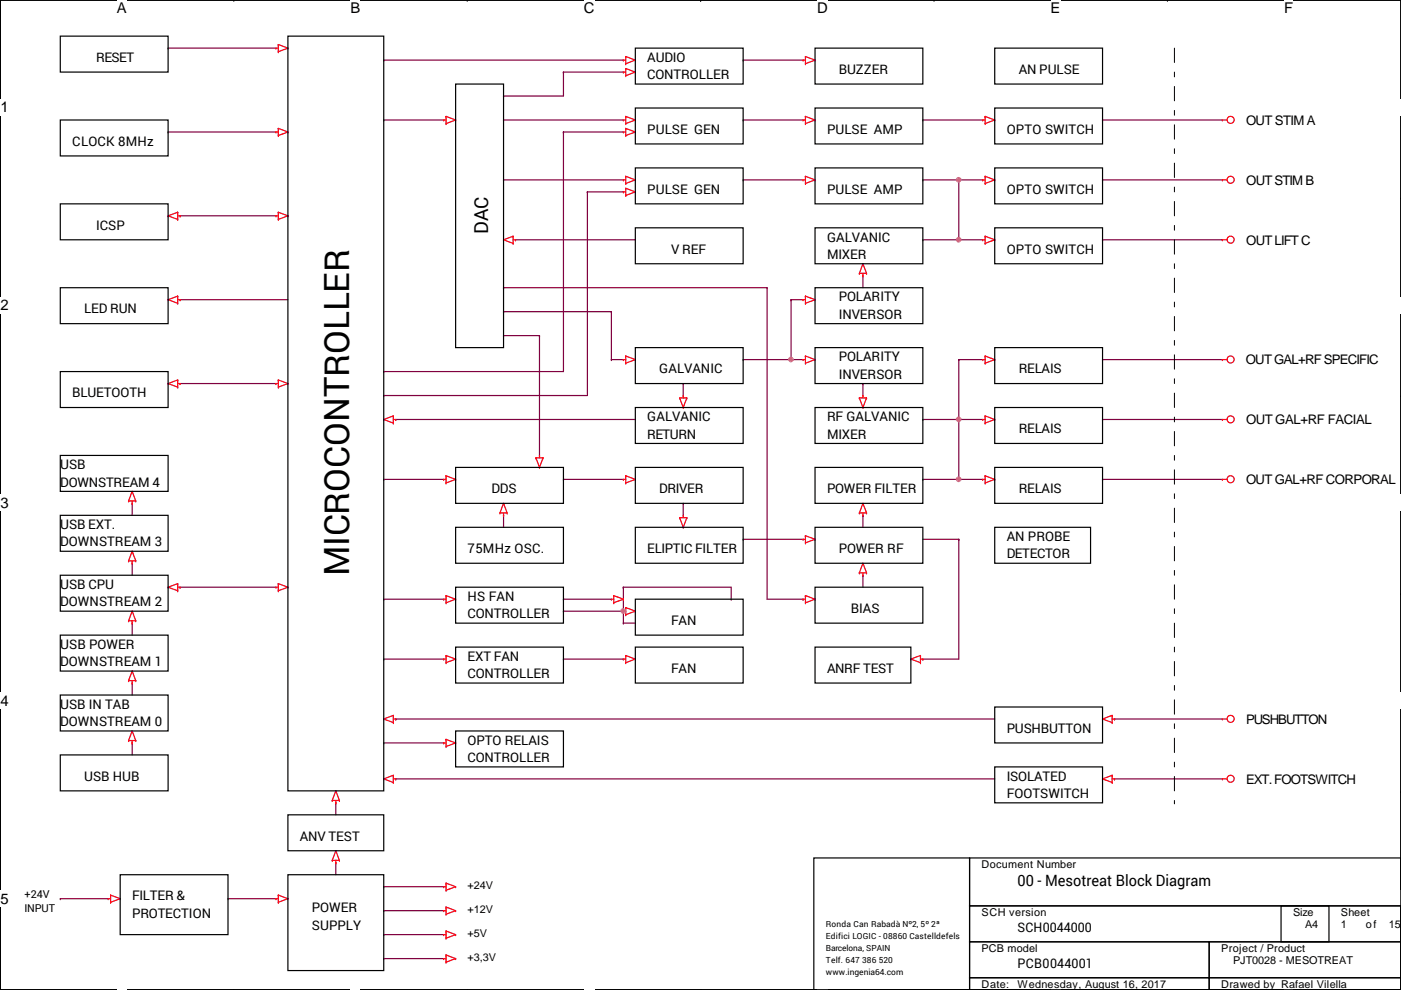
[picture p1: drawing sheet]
<svg xmlns="http://www.w3.org/2000/svg" width="297mm" height="210mm" viewBox="0 0 297 210" stroke-linecap="round" stroke-linejoin="round" font-family="sans-serif">
<path d="M.1 0h296.9v209.8h-296.9z" fill="none" stroke="#000" stroke-width=".25"/>
<g fill="#fff">
<path d="M24.8 0h2.1v3.5h-2.1z"/>
<path d="M24.8 209.8l2.1 .1z"/>
</g>
<path d="M49.6 0h.1M49.6 209.8h.1" fill="none" stroke="#000" stroke-width=".25"/>
<g fill="#fff">
<path d="M74.3 0h2.1v3.5h-2.1z"/>
<path d="M74.3 209.8l2.1 .1z"/>
</g>
<path d="M99.1 0h.1M99.1 209.8h.1" fill="none" stroke="#000" stroke-width=".25"/>
<g fill="#fff">
<path d="M123.8 0h2.2v3.5h-2.2z"/>
<path d="M123.8 209.8l2.2 .1z"/>
</g>
<path d="M148.5 0h.1M148.5 209.8h.1" fill="none" stroke="#000" stroke-width=".25"/>
<path d="M148.5 0h.1M148.5 209.8h.1" fill="none" stroke="#000" stroke-width=".21"/>
<g fill="#fff">
<path d="M173.3 0h2.2v3.5h-2.2z"/>
<path d="M173.3 209.8l2.2 .1z"/>
</g>
<path d="M198 0h.1M198 209.8h.1" fill="none" stroke="#000" stroke-width=".25"/>
<g fill="#fff">
<path d="M222.8 0h2v3.5h-2z"/>
<path d="M222.8 209.8l2 .1z"/>
</g>
<path d="M247.5 0h.1M247.5 209.8h.1" fill="none" stroke="#000" stroke-width=".25"/>
<g fill="#fff">
<path d="M272.2 0h1.9v3.5h-1.9z"/>
<path d="M272.2 209.8l1.9 .1z"/>
<path d="M.1 21h1.7v3.5h-1.7z"/>
<path d="M297 21l.1 3.5z"/>
<path d="M.1 62.9h1.7v3.5h-1.7z"/>
<path d="M297 62.9l.1 3.5z"/>
</g>
<path d="M.1 42h.1M297 42h.1" fill="none" stroke="#000" stroke-width=".25"/>
<g fill="#fff">
<path d="M.1 104.9h1.7v3.5h-1.7z"/>
<path d="M297 104.9l.1 3.5z"/>
</g>
<path d="M.1 83.9h.1M297 83.9h.1" fill="none" stroke="#000" stroke-width=".25"/>
<g fill="#fff">
<path d="M.1 146.9h1.7v3.4h-1.7z"/>
<path d="M297 146.9l.1 3.4z"/>
</g>
<path d="M.1 125.9h.1M297 125.9h.1" fill="none" stroke="#000" stroke-width=".25"/>
<g fill="#fff">
<path d="M.1 188.8h1.7v3.5h-1.7z"/>
<path d="M297 188.8l.1 3.5z"/>
</g>
<g fill="none" stroke="#000" stroke-width=".25">
<path d="M12.8 7.7h22.8v7.6h-22.8zM61 7.7h20.4v160h-20.4zM96.6 17.8h10.2v55.9h-10.2zM134.7 10.2h22.9v7.6h-22.9zM172.8 10.2h22.9v7.6h-22.9zM210.9 10.2h22.9v7.6h-22.9zM12.8 25.4h22.8v7.7h-22.8zM134.7 22.9h22.9v7.6h-22.9zM134.7 35.6h22.9v7.6h-22.9zM172.8 22.9h22.9v7.6h-22.9zM172.8 35.6h22.9v7.6h-22.9zM210.9 35.6h22.9v7.6h-22.9z"/>
<path d="M210.9 22.9h22.9v7.6h-22.9zM12.8 43.2h22.8v7.6h-22.8zM134.7 48.3h22.9v7.6h-22.9zM172.8 48.3h22.9v7.6h-22.9zM210.9 48.3h22.9v7.6h-22.9zM12.8 61h22.8v7.6h-22.8zM12.8 78.8h22.8v7.6h-22.8zM134.7 73.7h22.9v7.6h-22.9zM172.8 73.7h22.9v7.6h-22.9zM172.8 61h22.9v7.6h-22.9zM210.9 73.7h22.9v7.6h-22.9zM12.8 96.6h22.8v7.6h-22.8z"/>
<path d="M96.6 99.1h22.9v7.6h-22.9zM134.7 99.1h22.9v7.6h-22.9zM134.7 86.4h22.9v7.6h-22.9zM172.8 99.1h22.9v7.6h-22.9zM172.8 86.4h22.9v7.6h-22.9zM210.9 86.4h22.9v7.6h-22.9zM210.9 99.1h22.9v7.6h-22.9zM12.8 109.3h22.8v7.6h-22.8zM96.6 111.8h22.9v7.6h-22.9zM134.7 111.8h22.9v7.6h-22.9zM172.8 111.8h22.9v7.6h-22.9zM210.9 111.8h20.3v7.6h-20.3z"/>
<path d="M12.8 122h22.8v7.6h-22.8zM12.8 134.7h22.8v7.6h-22.8zM96.6 124.5h22.9v7.6h-22.9zM96.6 137.2h22.9v7.6h-22.9zM134.7 127h22.9v7.7h-22.9zM134.7 137.2h22.9v7.6h-22.9zM172.8 124.5h22.9v7.6h-22.9zM172.8 137.2h20.3v7.6h-20.3zM12.8 147.4h22.8v7.6h-22.8zM96.6 155h22.9v7.6h-22.9zM210.9 149.9h22.9v7.6h-22.9zM.1 167.9h.1"/>
<path d="M12.8 160.1h22.8v7.6h-22.8zM61 172.8h20.4v7.6h-20.4zM210.9 162.6h22.9v7.6h-22.9zM297 167.9h.1M25.5 185.5h22.8v12.7h-22.8zM61 185.5h20.4v20.3h-20.4zM172.5 181.9h33.1v27.9h-33.1zM205.6 181.9h91.4v10.2h-91.4zM205.6 192.1h91.4v7.6h-91.4zM205.6 199.7h50.8v7.6h-50.8zM256.4 199.7h40.6v7.6h-40.6zM271.6 192.1h10.2v7.6h-10.2z"/>
<path d="M205.6 207.3h50.8v2.5h-50.8zM256.4 207.3h40.6v2.5h-40.6z"/>
</g>
<g fill="none" stroke="#800040" stroke-width=".25">
<path d="M35.6 10.2h.1M35.6 10.2h22.9M81.4 12.7h.1M81.4 12.7h50.8M119.5 15.3h.1M119.5 15.3v5.1h-12.7M119.5 15.3h12.7M157.6 12.7h.1M157.6 12.7h12.7M35.6 28h.1M35.6 28h22.9M81.4 25.4h.1"/>
<path d="M81.4 25.4h12.7M106.8 25.4h.1M106.8 38.1h.1M106.8 20.4h.1M106.8 25.4h25.4M106.8 38.1h25.4M119.5 28h.1M119.5 28h12.7M119.5 28v50.8h-38.1M157.6 25.4h.1M157.6 38.1h.1M157.6 25.4h12.7"/>
<path d="M157.6 38.1h12.7M195.7 25.4h.1M195.7 38.1h.1M195.7 25.4h12.7M195.7 38.1h12.7M203.3 38.1h.1M203.3 38.1v12.7M233.8 25.4h.1M233.8 38.1h.1M233.8 25.4h25.4M233.8 38.1h25.4M38.2 45.8h.1"/>
<path d="M38.2 45.8h20.3M109.3 50.8h.1M109.3 50.8h25.4M124.5 40.7h.1M124.5 40.7v43.2h-43.1M124.5 40.7h7.7M183 58.5h.1M183 58.5v2.5M195.7 50.8h.1M195.7 50.8h12.7M203.3 50.8h.1M233.8 50.8h.1"/>
<path d="M233.8 50.8h25.4M38.2 63.5h.1M38.2 63.5h22.8M81.4 78.8h.1M106.8 66.1h.1M106.8 61h.1M106.8 71.2h.1M106.8 66.1h22.8M106.8 61h55.8M106.8 71.2h7.6M114.4 71.2h.1M114.4 71.2v25.4"/>
<path d="M129.6 66.1h.1M129.6 76.2h.1M129.6 76.2h2.6M129.6 66.1v10.1M157.6 76.2h.1M157.6 76.2h12.7M162.6 61h.1M162.6 61v66h7.7M167.7 76.2h.1M167.7 63.5h.1M167.7 63.5h2.6M167.7 63.5v12.7"/>
<path d="M203.3 76.2h.1M203.3 76.2h5.1M203.3 76.2v25.4M233.8 76.2h.1M233.8 76.2h25.4M38.2 81.3h.1M38.2 81.3h20.3M81.4 83.9h.1M83.9 88.9h.1M83.9 88.9h50.8M144.9 81.3h.1M144.9 81.3v2.6"/>
<path d="M183 81.3h.1M183 81.3v2.6M195.7 88.9h.1M195.7 88.9h12.7M203.3 88.9h.1M233.8 88.9h.1M233.8 88.9h25.4M28 119.4h.1M28 106.7h.1M28 106.7v2.6M28 119.4v2.6M81.4 101.6h.1"/>
<path d="M81.4 101.6h12.7M106.8 109.3h.1M106.8 109.3v2.5M119.5 101.6h.1M119.5 101.6h12.7M144.9 106.7h.1M144.9 106.7v2.6M157.6 114.3h.1M157.6 114.3h12.7M183 109.3h.1M183 109.3v2.5M195.7 101.6h.1"/>
<path d="M195.7 101.6h12.7M195.7 114.3h7.6M203.3 101.6h.1M203.3 114.3h.1M203.3 114.3v25.4h-7.6M233.8 101.6h.1M233.8 101.6h25.4M28 132.1h.1M28 132.1v2.6M38.2 124.5h.1M38.2 124.5h20.3M81.4 127h.1"/>
<path d="M81.4 139.7h.1M81.4 127h12.7M81.4 139.7h12.7M119.5 129.6h.1M119.5 139.7h.1M119.5 127h.1M119.5 129.6h12.7M119.5 127h10.1M119.5 139.7h12.7M132.2 124.5h.1M132.2 129.6h.1M132.2 132.1h.1"/>
<path d="M132.2 124.5h22.8v2.5M132.2 124.5v7.6M132.2 132.1h2.5M155 127h.1M170.3 127h.1M183 122h.1M183 122v2.5M195.7 139.7h.1M28 144.8h.1M28 157.5h.1M28 144.8v2.6M28 157.5v2.6"/>
<path d="M81.4 157.5h.1M81.4 157.5h12.7M83.9 152.4h.1M83.9 152.4h127M236.3 152.4h.1M236.3 152.4h22.9M71.2 170.2h.1M71.2 170.2v2.6M83.9 165.1h.1M83.9 165.1h127M236.3 165.1h.1M236.3 165.1h22.9"/>
<path d="M12.8 190.5h.1M12.8 190.5h10.1M48.3 190.5h.1M48.3 190.5h10.2M71.2 182.9h.1M71.2 182.9v2.6M81.4 188h.1M81.4 198.2h.1M81.4 193.1h.1M81.4 188h12.7M81.4 198.2h12.7M81.4 193.1h12.7"/>
<path d="M81.4 203.2h.1M81.4 203.2h12.7"/>
</g>
<g fill="none" stroke="#f00" stroke-width=".25">
<path d="M58.5 10.2h.1M58.5 10.2h.5M59 9.4h.1M59 11h.1M59 9.4v1.6M59 9.4l2 .8M61 10.2h.1M61 10.2l-2 .8M132.2 12.7h.1M132.2 15.3h.1M132.2 12.7h.5M132.2 15.3h.5"/>
<path d="M132.7 12h.1M132.7 13.5h.1M132.7 14.5h.1M132.7 16h.1M132.7 12v1.5M132.7 14.5v1.5M132.7 12l2 .7M132.7 14.5l2 .8M134.7 12.7h.1M134.7 15.3h.1M134.7 12.7l-2 .8M134.7 15.3l-2 .7"/>
<path d="M170.3 12.7h.1M170.3 12.7h.5M170.8 12h.1M170.8 13.5h.1M170.8 12v1.5M170.8 12l2 .7M172.8 12.7h.1M172.8 12.7l-2 .8M58.5 28h.1M58.5 28h.5M59 27.2h.1M59 28.7h.1"/>
<path d="M59 27.2v1.5M59 27.2l2 .8M61 28h.1M61 28l-2 .7M94.1 25.4h.1M94.1 25.4h.5M94.6 24.7h.1M94.6 26.2h.1M94.6 24.7v1.5M94.6 24.7l2 .7M96.6 25.4h.1M96.6 25.4l-2 .8"/>
<path d="M132.2 25.4h.1M132.2 38.1h.1M132.2 28h.1M132.2 28h.5M132.2 25.4h.5M132.2 38.1h.5M132.7 24.7h.1M132.7 26.2h.1M132.7 37.4h.1M132.7 38.9h.1M132.7 27.2h.1M132.7 28.7h.1"/>
<path d="M132.7 39.9h.1M132.7 24.7v1.5M132.7 27.2v1.5M132.7 37.4v1.5M132.7 39.9v1.5M132.7 24.7l2 .7M132.7 37.4l2 .7M132.7 27.2l2 .8M132.7 39.9l2 .8M134.7 25.4h.1M134.7 38.1h.1M134.7 28h.1"/>
<path d="M134.7 25.4l-2 .8M134.7 38.1l-2 .8M134.7 28l-2 .7M170.3 25.4h.1M170.3 38.1h.1M170.3 25.4h.5M170.3 38.1h.5M170.8 24.7h.1M170.8 26.2h.1M170.8 37.4h.1M170.8 38.9h.1M170.8 24.7v1.5"/>
<path d="M170.8 37.4v1.5M170.8 24.7l2 .7M170.8 37.4l2 .7M172.8 25.4h.1M172.8 38.1h.1M172.8 25.4l-2 .8M172.8 38.1l-2 .8M208.4 25.4h.1M208.4 38.1h.1M208.4 25.4h.5M208.4 38.1h.5M208.9 24.7h.1"/>
<path d="M208.9 26.2h.1M208.9 37.4h.1M208.9 38.9h.1M208.9 24.7v1.5M208.9 37.4v1.5M208.9 24.7l2 .7M208.9 37.4l2 .7M210.9 25.4h.1M210.9 38.1h.1M210.9 25.4l-2 .8M210.9 38.1l-2 .8M259.2 25.4h.1"/>
<path d="M259.2 38.1h.1M259.2 25.4h1M259.2 38.1h1M35.6 45.8h.1M35.6 45.8l2.1 .7M37.7 46.5h.1M37.7 45h.1M37.7 45v1.5M37.7 45.8h.5M37.7 45l-2.1 .8M38.2 45.8h.1M58.5 45.8h.1"/>
<path d="M58.5 45.8h.5M59 45h.1M59 46.5h.1M59 45v1.5M59 45l2 .8M61 45.8h.1M61 45.8l-2 .7M106.8 50.8h.1M106.8 50.8l2 .8M108.8 51.6h.1M108.8 50.1h.1M108.8 50.8h.5"/>
<path d="M108.8 50.1v1.5M108.8 50.1l-2 .7M109.3 50.8h.1M132.2 40.7h.1M132.2 40.7h.5M132.7 41.4h.1M134.7 40.7h.1M134.7 40.7l-2 .7M182.2 58h.1M182.2 58h1.5M183 58.5h.1M183 55.9h.1"/>
<path d="M183 58v.5M183 55.9l-.8 2.1M183 55.9l.7 2.1M183.7 58h.1M208.4 50.8h.1M208.4 50.8h.5M208.9 50.1h.1M208.9 51.6h.1M208.9 50.1v1.5M208.9 50.1l2 .7M210.9 50.8h.1M210.9 50.8l-2 .8"/>
<path d="M259.2 50.8h.1M259.2 50.8h1M35.6 63.5h.1M35.6 63.5l2.1 .8M37.7 64.3h.1M37.7 62.8h.1M37.7 62.8v1.5M37.7 63.5h.5M37.7 62.8l-2.1 .7M38.2 63.5h.1M132.2 76.2h.1M132.2 76.2h.5"/>
<path d="M132.7 75.5h.1M132.7 77h.1M132.7 75.5v1.5M132.7 75.5l2 .7M134.7 76.2h.1M134.7 76.2l-2 .8M170.3 63.5h.1M170.3 76.2h.1M170.3 63.5h.5M170.3 76.2h.5M170.8 62.8h.1M170.8 64.3h.1"/>
<path d="M170.8 75.5h.1M170.8 77h.1M170.8 62.8v1.5M170.8 75.5v1.5M170.8 62.8l2 .7M170.8 75.5l2 .7M172.8 63.5h.1M172.8 76.2h.1M172.8 63.5l-2 .8M172.8 76.2l-2 .8M208.4 76.2h.1M208.4 76.2h.5"/>
<path d="M208.9 75.5h.1M208.9 77h.1M208.9 75.5v1.5M208.9 75.5l2 .7M210.9 76.2h.1M210.9 76.2l-2 .8M259.2 76.2h.1M259.2 76.2h1M35.6 81.3h.1M35.6 81.3l2.1 .8M37.7 82.1h.1M37.7 80.6h.1"/>
<path d="M37.7 80.6v1.5M37.7 81.3h.5M37.7 80.6l-2.1 .7M38.2 81.3h.1M58.5 81.3h.1M58.5 81.3h.5M59 80.6h.1M59 82.1h.1M59 80.6v1.5M59 80.6l2 .7M61 81.3h.1M61 81.3l-2 .8"/>
<path d="M81.4 88.9h.1M81.4 88.9l2 .8M83.4 89.7h.1M83.4 88.2h.1M83.4 88.2v1.5M83.4 88.9h.5M83.4 88.2l-2 .7M83.9 88.9h.1M113.6 97.1h.1M113.6 97.1h1.5M113.6 97.1l.8 2M114.4 96.6h.1"/>
<path d="M114.4 99.1h.1M114.4 96.6v.5M115.1 97.1h.1M115.1 97.1l-.7 2M144.1 84.4h.1M144.1 84.4h1.5M144.1 84.4l.8 2M144.9 83.9h.1M144.9 86.4h.1M144.9 83.9v.5M145.6 84.4h.1M145.6 84.4l-.7 2"/>
<path d="M182.2 84.4h.1M182.2 84.4h1.5M182.2 84.4l.8 2M183 83.9h.1M183 86.4h.1M183 83.9v.5M183.7 84.4h.1M183.7 84.4l-.7 2M208.4 88.9h.1M208.4 88.9h.5M208.9 88.2h.1M208.9 89.7h.1"/>
<path d="M208.9 88.2v1.5M208.9 88.2l2 .7M210.9 88.9h.1M210.9 88.9l-2 .8M259.2 88.9h.1M259.2 88.9h1M27.3 118.9h.1M27.3 106.2h.1M27.3 118.9h1.5M27.3 106.2h1.5M28 119.4h.1M28 116.9h.1"/>
<path d="M28 106.7h.1M28 104.2h.1M28 106.2v.5M28 118.9v.5M28 116.9l-.7 2M28 116.9l.8 2M28 104.2l-.7 2M28 104.2l.8 2M28.8 118.9h.1M28.8 106.2h.1M94.1 101.6h.1M94.1 101.6h.5"/>
<path d="M94.6 100.9h.1M94.6 102.4h.1M94.6 100.9v1.5M94.6 100.9l2 .7M96.6 101.6h.1M96.6 101.6l-2 .8M106 108.8h.1M106 108.8h1.5M106.8 109.3h.1M106.8 106.7h.1M106.8 108.8v.5M106.8 106.7l-.8 2.1"/>
<path d="M106.8 106.7l.7 2.1M107.5 108.8h.1M132.2 101.6h.1M132.2 101.6h.5M132.7 100.9h.1M132.7 102.4h.1M132.7 100.9v1.5M132.7 100.9l2 .7M134.7 101.6h.1M134.7 101.6l-2 .8M144.1 109.8h.1M144.1 109.8h1.5"/>
<path d="M144.1 109.8l.8 2M144.9 109.3h.1M144.9 111.8h.1M144.9 109.3v.5M145.6 109.8h.1M145.6 109.8l-.7 2M170.3 114.3h.1M170.3 114.3h.5M170.8 113.6h.1M170.8 115.1h.1M170.8 113.6v1.5M170.8 113.6l2 .7"/>
<path d="M172.8 114.3h.1M172.8 114.3l-2 .8M182.2 108.8h.1M182.2 108.8h1.5M183 109.3h.1M183 106.7h.1M183 119.4h.1M183 108.8v.5M183 106.7l-.8 2.1M183 106.7l.7 2.1M183 119.4l-.8 2.1M183 119.4l.7 2.1"/>
<path d="M183.7 108.8h.1M208.4 101.6h.1M208.4 101.6h.5M208.9 100.9h.1M208.9 102.4h.1M208.9 100.9v1.5M208.9 100.9l2 .7M210.9 101.6h.1M210.9 101.6l-2 .8M259.2 101.6h.1M259.2 101.6h1M27.3 131.6h.1"/>
<path d="M27.3 131.6h1.5M28 132.1h.1M28 129.6h.1M28 131.6v.5M28 129.6l-.7 2M28 129.6l.8 2M28.8 131.6h.1M35.6 124.5h.1M35.6 124.5l2.1 .8M37.7 125.3h.1M37.7 123.7h.1M37.7 124.5h.5"/>
<path d="M37.7 123.7v1.6M37.7 123.7l-2.1 .8M38.2 124.5h.1M58.5 124.5h.1M58.5 124.5h.5M59 123.7h.1M59 125.3h.1M59 123.7v1.6M59 123.7l2 .8M61 124.5h.1M61 124.5l-2 .8M94.1 127h.1"/>
<path d="M94.1 139.7h.1M94.1 127h.5M94.1 139.7h.5M94.6 126.3h.1M94.6 127.8h.1M94.6 139h.1M94.6 126.3v1.5M94.6 139v1.5M94.6 126.3l2 .7M94.6 139l2 .7M96.6 127h.1M96.6 139.7h.1"/>
<path d="M96.6 127l-2 .8M96.6 139.7l-2 .8M129.6 127h.1M129.6 127h.5M130.1 126.3h.1M130.1 127.8h.1M130.1 126.3v1.5M130.1 126.3l2.1 .7M132.2 129.6h.1M132.2 139.7h.1M132.2 127h.1M132.2 129.6h.5"/>
<path d="M132.2 139.7h.5M132.2 127l-2.1 .8M132.7 128.8h.1M132.7 130.3h.1M132.7 139h.1M132.7 128.8v1.5M132.7 139v1.5M132.7 128.8l2 .8M132.7 139l2 .7M134.7 129.6h.1M134.7 139.7h.1M134.7 129.6l-2 .7"/>
<path d="M134.7 139.7l-2 .8M170.3 127h.1M170.3 127h.5M170.8 126.3h.1M170.8 127.8h.1M170.8 126.3v1.5M170.8 126.3l2 .7M172.8 127h.1M172.8 127l-2 .8M182.2 121.5h.1M182.2 121.5h1.5M183 122h.1"/>
<path d="M183 121.5v.5M183.7 121.5h.1M193.1 139.7h.1M193.1 139.7l2.1 .8M195.2 139h.1M195.2 139.7h.5M195.2 139v1.5M195.2 139l-2.1 .7M195.7 139.7h.1M27.3 144.3h.1M27.3 157h.1M27.3 144.3h1.5"/>
<path d="M27.3 157h1.5M28 144.8h.1M28 142.3h.1M28 157.5h.1M28 155h.1M28 144.3v.5M28 157v.5M28 142.3l-.7 2M28 142.3l.8 2M28 155l-.7 2M28 155l.8 2M28.8 144.3h.1"/>
<path d="M28.8 157h.1M81.4 152.4h.1M81.4 152.4l2 .8M83.4 153.2h.1M83.4 151.7h.1M83.4 151.7v1.5M83.4 152.4h.5M83.4 151.7l-2 .7M83.9 152.4h.1M94.1 157.5h.1M94.1 157.5h.5M94.6 140.5h.1"/>
<path d="M94.6 156.8h.1M94.6 158.3h.1M94.6 156.8v1.5M94.6 156.8l2 .7M96.6 157.5h.1M96.6 157.5l-2 .8M132.7 140.5h.1M195.2 140.5h.1M233.8 152.4h.1M233.8 152.4l2 .8M235.8 153.2h.1M235.8 151.7h.1"/>
<path d="M235.8 151.7v1.5M235.8 152.4h.5M235.8 151.7l-2 .7M236.3 152.4h.1M259.2 152.4h.1M259.2 152.4h1M70.4 169.7h.1M70.4 169.7h1.6M71.2 170.2h.1M71.2 167.7h.1M71.2 169.7v.5M71.2 167.7l-.8 2"/>
<path d="M71.2 167.7l.8 2M72 169.7h.1M81.4 165.1h.1M81.4 165.1l2 .8M83.4 165.9h.1M83.4 164.4h.1M83.4 165.1h.5M83.4 164.4v1.5M83.4 164.4l-2 .7M83.9 165.1h.1M233.8 165.1h.1M233.8 165.1l2 .8"/>
<path d="M235.8 165.9h.1M235.8 164.4h.1M235.8 165.1h.5M235.8 164.4v1.5M235.8 164.4l-2 .7M236.3 165.1h.1M259.2 165.1h.1M259.2 165.1h1M22.9 190.5h.1M22.9 190.5h.5M23.4 189.8h.1M23.4 191.3h.1"/>
<path d="M23.4 189.8v1.5M23.4 189.8l2.1 .7M25.5 190.5h.1M25.5 190.5l-2.1 .8M58.5 190.5h.1M58.5 190.5h.5M59 189.8h.1M59 191.3h.1M59 189.8v1.5M59 189.8l2 .7M61 190.5h.1M61 190.5l-2 .8"/>
<path d="M70.4 182.4h.1M70.4 182.4h1.6M71.2 182.9h.1M71.2 180.4h.1M71.2 182.4v.5M71.2 180.4l-.8 2M71.2 180.4l.8 2M72 182.4h.1M94.1 188h.1M94.1 198.2h.1M94.1 193.1h.1M94.1 188h.5"/>
<path d="M94.1 198.2h.5M94.1 193.1h.5M94.6 187.2h.1M94.6 188.8h.1M94.6 197.4h.1M94.6 198.9h.1M94.6 192.3h.1M94.6 193.8h.1M94.6 187.2v1.6M94.6 192.3v1.5M94.6 197.4v1.5M94.6 187.2l2 .8"/>
<path d="M94.6 197.4l2 .8M94.6 192.3l2 .8M96.6 188h.1M96.6 198.2h.1M96.6 193.1h.1M96.6 188l-2 .8M96.6 198.2l-2 .7M96.6 193.1l-2 .7M94.1 203.2h.1M94.1 203.2h.5M94.6 202.5h.1M94.6 204h.1"/>
<path d="M94.6 202.5v1.5M94.6 202.5l2 .7M96.6 203.2h.1M96.6 203.2l-2 .8"/>
<circle cx="260.9" cy="25.4" r=".75"/>
<circle cx="260.9" cy="38.1" r=".75"/>
<circle cx="260.9" cy="50.8" r=".75"/>
<circle cx="260.9" cy="76.2" r=".75"/>
<circle cx="260.9" cy="88.9" r=".75"/>
<circle cx="260.9" cy="101.6" r=".75"/>
<circle cx="260.9" cy="152.4" r=".75"/>
<circle cx="260.9" cy="165.1" r=".75"/>
</g>
<path d="M249 10.2v160M249 170.2h.1" fill="none" stroke="#000" stroke-width=".21" stroke-dasharray="3 2 1 2"/>
<circle cx="203.3" cy="101.6" r=".49" fill="#f0f"/>
<circle cx="203.3" cy="101.6" r=".49" fill="none" stroke="#f0f" stroke-width=".25"/>
<circle cx="203.3" cy="88.9" r=".49" fill="#f0f"/>
<circle cx="203.3" cy="88.9" r=".49" fill="none" stroke="#f0f" stroke-width=".25"/>
<circle cx="203.3" cy="50.8" r=".49" fill="#f0f"/>
<circle cx="203.3" cy="50.8" r=".49" fill="none" stroke="#f0f" stroke-width=".25"/>
<circle cx="203.3" cy="38.1" r=".49" fill="#f0f"/>
<circle cx="203.3" cy="38.1" r=".49" fill="none" stroke="#f0f" stroke-width=".25"/>
<circle cx="132.1" cy="129.6" r=".49" fill="#f0f"/>
<circle cx="132.1" cy="129.6" r=".49" fill="none" stroke="#f0f" stroke-width=".25"/>
<circle cx="167.7" cy="76.2" r=".49" fill="#f0f"/>
<circle cx="167.7" cy="76.2" r=".49" fill="none" stroke="#f0f" stroke-width=".25"/>
<text font-size="7.4" x="74" y="122.2" transform="rotate(-90 74 122.2)">MICROCONTROLLER</text>
<text font-size="4.1" x="103.5" y="49.6" transform="rotate(-90 103.5 49.6)">DAC</text>
<text font-size="3.3" x="215.7" y="187.9">00 - Mesotreat Block Diagram</text>
<g font-size="3.1">
<text x="24.8" y="2.8">A</text>
<text x="74.3" y="2.8">B</text>
<text x="123.8" y="2.8">C</text>
<text x="173.3" y="2.8">D</text>
<text x="222.8" y="2.8">E</text>
<text x="272.2" y="2.8">F</text>
<text x=".1" y="23.8">1</text>
<text x=".1" y="65.7">2</text>
<text x=".1" y="107.7">3</text>
<text x=".1" y="149.6">4</text>
<text x=".1" y="191.6">5</text>
</g>
<g font-size="2.8">
<text x="20.4" y="13.1">RESET</text>
<text x="137.2" y="13.1">AUDIO</text>
<text x="137.2" y="16.8">CONTROLLER</text>
<text x="177.9" y="15.7">BUZZER</text>
<text x="216" y="15.7">AN PULSE</text>
<text x="137.2" y="28.4">PULSE GEN</text>
<text x="175.3" y="28.4">PULSE AMP</text>
<text x="213.4" y="28.4">OPTO SWITCH</text>
<text x="264.2" y="26.5">OUT STIM A</text>
<text x="15.3" y="30.9">CLOCK 8MHz</text>
<text x="137.2" y="41.1">PULSE GEN</text>
<text x="175.3" y="41.1">PULSE AMP</text>
<text x="213.4" y="41.1">OPTO SWITCH</text>
<text x="264.2" y="39.2">OUT STIM B</text>
<text x="20.4" y="48.7">ICSP</text>
<text x="142.3" y="53.8">V REF</text>
<text x="175.3" y="51.2">GALVANIC</text>
<text x="213.4" y="53.8">OPTO SWITCH</text>
<text x="264.2" y="51.9">OUT LIFT C</text>
<text x="175.3" y="54.9">MIXER</text>
<text x="177.9" y="63.9">POLARITY</text>
<text x="17.9" y="66.5">LED RUN</text>
<text x="177.9" y="67.6">INVERSOR</text>
<text x="177.9" y="76.6">POLARITY</text>
<text x="264.2" y="77.3">OUT GAL+RF SPECIFIC</text>
<text x="139.8" y="79.2">GALVANIC</text>
<text x="177.9" y="80.3">INVERSOR</text>
<text x="216" y="79.2">RELAIS</text>
<text x="15.3" y="84.2">BLUETOOTH</text>
<text x="137.2" y="89.3">GALVANIC</text>
<text x="175.3" y="89.3">RF GALVANIC</text>
<text x="264.2" y="90">OUT GAL+RF FACIAL</text>
<text x="137.2" y="93">RETURN</text>
<text x="175.3" y="93">MIXER</text>
<text x="216" y="91.9">RELAIS</text>
<text x="12.8" y="99.5">USB</text>
<text x="12.8" y="103.2">DOWNSTREAM 4</text>
<text x="104.2" y="104.6">DDS</text>
<text x="139.8" y="104.6">DRIVER</text>
<text x="175.3" y="104.6">POWER FILTER</text>
<text x="216" y="104.6">RELAIS</text>
<text x="264.2" y="102.7">OUT GAL+RF CORPORAL</text>
<text x="12.8" y="112.2">USB EXT.</text>
<text x="12.8" y="115.9">DOWNSTREAM 3</text>
<text x="99.1" y="117.3">75MHz OSC.</text>
<text x="137.2" y="117.3">ELIPTIC FILTER</text>
<text x="177.9" y="117.3">POWER RF</text>
<text x="213.4" y="114.7">AN PROBE</text>
<text x="213.4" y="118.4">DETECTOR</text>
<text x="12.8" y="124.9">USB CPU</text>
<text x="12.8" y="128.6">DOWNSTREAM 2</text>
<text x="99.1" y="127.4">HS FAN</text>
<text x="99.1" y="131.1">CONTROLLER</text>
<text x="180.4" y="130">BIAS</text>
<text x="12.8" y="137.6">USB POWER</text>
<text x="142.3" y="132.5">FAN</text>
<text x="12.8" y="141.3">DOWNSTREAM 1</text>
<text x="99.1" y="140.1">EXT FAN</text>
<text x="99.1" y="143.8">CONTROLLER</text>
<text x="142.3" y="142.7">FAN</text>
<text x="175.3" y="142.7">ANRF TEST</text>
<text x="12.8" y="150.3">USB IN TAB</text>
<text x="12.8" y="154">DOWNSTREAM 0</text>
<text x="213.4" y="155.4">PUSHBUTTON</text>
<text x="264.2" y="153.5">PUSHBUTTON</text>
<text x="99.1" y="157.9">OPTO RELAIS</text>
<text x="99.1" y="161.6">CONTROLLER</text>
<text x="17.9" y="165.5">USB HUB</text>
<text x="213.4" y="165.5">ISOLATED</text>
<text x="264.2" y="166.2">EXT. FOOTSWITCH</text>
<text x="213.4" y="169.2">FOOTSWITCH</text>
<text x="63.6" y="178.2">ANV TEST</text>
<text x="28" y="190.9">FILTER &amp;</text>
<text x="28" y="194.6">PROTECTION</text>
<text x="66.1" y="193.5">POWER</text>
<text x="66.1" y="197.1">SUPPLY</text>
<text x="215.7" y="197.5">SCH0044000</text>
<text x="215.7" y="205.1">PCB0044001</text>
</g>
<g font-size="2.3">
<text x="208.1" y="184">Document Number</text>
<text x="5.2" y="190.4">+24V</text>
<text x="99.1" y="188.6">+24V</text>
<text x="5.2" y="193.5">INPUT</text>
<text x="99.1" y="193.6">+12V</text>
<text x="208.1" y="194.1">SCH version</text>
<text x="274.1" y="194.1">Size</text>
<text x="276.7" y="196.7">A4</text>
<text x="284.3" y="194.1">Sheet</text>
<text x="284.3" y="196.7">1</text>
<text x="289.6" y="196.7">of</text>
<text x="294.5" y="196.7">15</text>
<text x="99.1" y="198.7">+5V</text>
<text x="99.1" y="203.8">+3,3V</text>
<text x="208.1" y="201.8">PCB model</text>
<text x="258.9" y="201.8">Project / Product</text>
<text x="208.1" y="209.4">Date:</text>
<text x="215.7" y="209.4">Wednesday, August 16, 2017</text>
<text x="258.9" y="209.4">Drawed by Rafael Vilella</text>
<text x="261.4" y="204.3">PJT0028 - MESOTREAT</text>
</g>
<g font-size="1.8">
<text x="175.1" y="196.5">Ronda Can Rabadà Nº2, 5º 2ª</text>
<text x="175.1" y="199">Edifici LOGIC - 08860 Castelldefels</text>
<text x="175.1" y="201.5">Barcelona, SPAIN</text>
<text x="175.1" y="206.6">www.ingenia64.com</text>
<text x="175.1" y="204.1">Telf. 647 386 520</text>
</g>
</svg>
